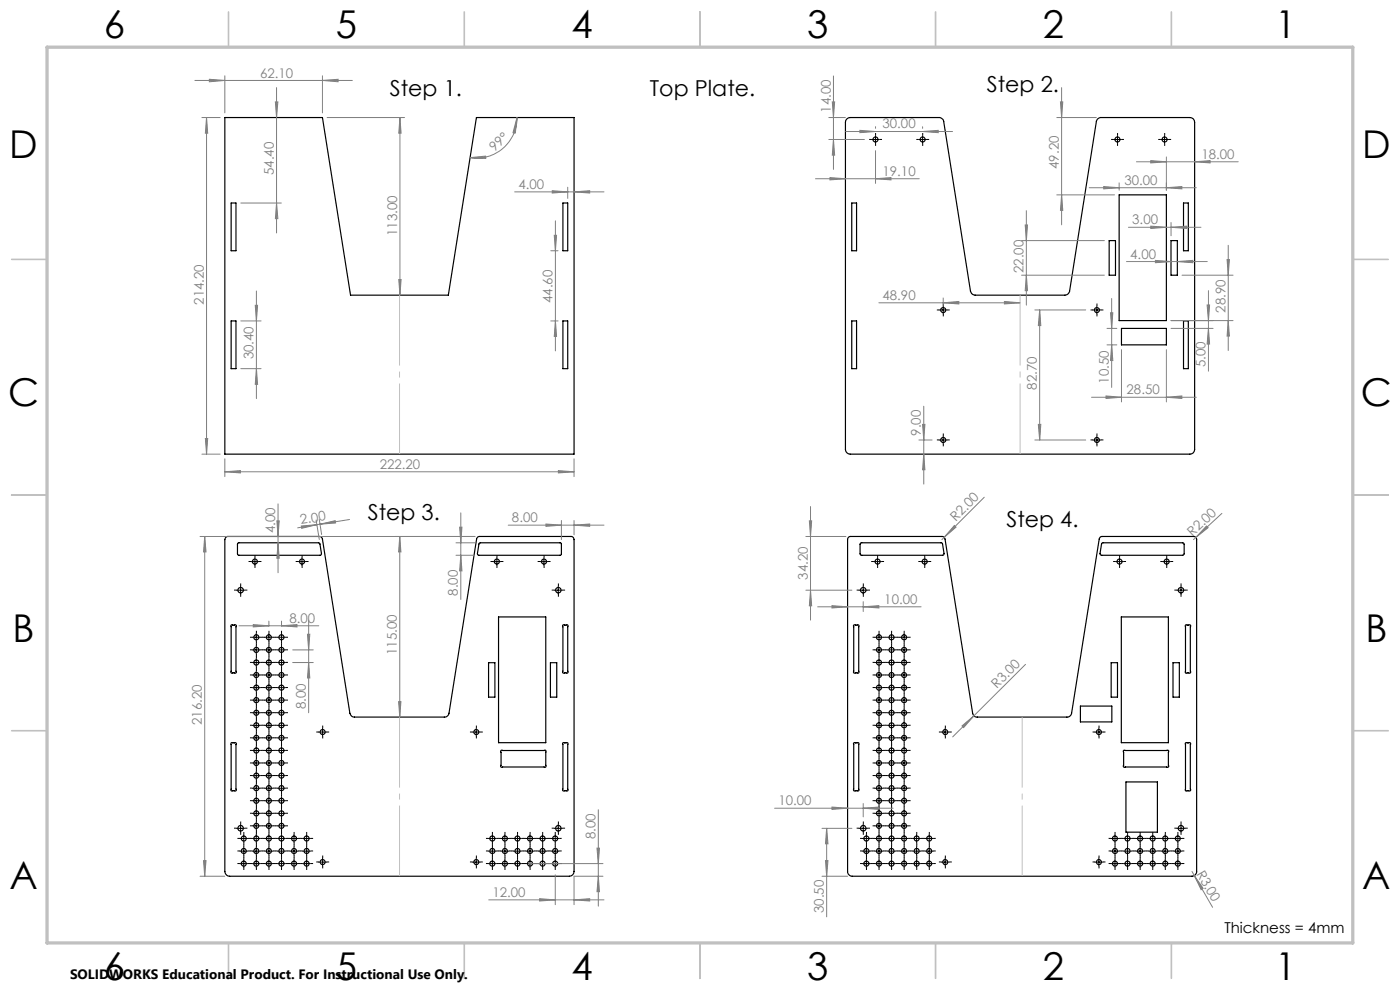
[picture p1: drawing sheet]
<svg xmlns="http://www.w3.org/2000/svg" width="297mm" height="210mm" viewBox="0 0 297 210" stroke-linecap="round" stroke-linejoin="round" font-family="sans-serif">
<g fill="none" stroke="#000" stroke-width=".25">
<path d="M47.7 24.9h20.7l6 37.7h20.7l6-37.7h20.7v71.4h-74.1zM179.7 25.2l.7-.3h18.8a1.05 1.05 0 0 1 1 .9l5.7 36a1.05 1.05 0 0 0 1 .8h19a1.05 1.05 0 0 0 1-.8l5.7-36a1.05 1.05 0 0 1 1-.9h18.8a.97 .97 0 0 1 1 1v69.4a.97 .97 0 0 1-1 1h-72a1.02 1.02 0 0 1-1-1v-69.4zM49 43.1h1.1v10.1h-1.1zM119.4 43.1h1v10.1h-1zM180.7 43.1h1v10.1h-1zM235.3 51h1.3v7.4h-1.3zM237.4 41.3h10v26.7h-10zM248.4 51h1.4v7.4h-1.4zM251.1 43.1h1v10.1h-1zM49 68.1h1.1v10.1h-1.1zM119.4 68.1h1v10.1h-1zM180.7 68.1h1v10.1h-1z"/>
<path d="M237.9 69.7h9.5v3.5h-9.5zM251.1 68.1h1v10.1h-1zM47.9 114l.4-.2h19.4a.66 .66 0 0 1 .7 .6l5.8 36.9a.97 .97 0 0 0 1 .8h19.1a.97 .97 0 0 0 .9-.8l5.9-36.9a.6 .6 0 0 1 .6-.6h19.4a.66 .66 0 0 1 .7 .7v70.3a1.02 1.02 0 0 1-1 1.1h-72.1a1.09 1.09 0 0 1-1-1.1v-70.3zM50.5 115.2l17.2-.1 .2 .2 .3 2.2-.3 .3h-17.3l-.2-.3zM101.7 115.2l17.2-.1 .2 .2v2.3l-.2 .2h-17.4l-.2-.4zM180 114l.3-.2h19.5a.61 .61 0 0 1 .7 .6l5.8 36.9a.91 .91 0 0 0 1 .8h19a.97 .97 0 0 0 1-.8l5.9-36.9a.6 .6 0 0 1 .6-.6h19.4a.61 .61 0 0 1 .7 .7v70.3a1.02 1.02 0 0 1-1 1.1h-72.1a1.02 1.02 0 0 1-1-1.1v-70.5zM182.6 115.2l17.1-.1 .3 .2 .3 2.2-.3 .3h-17.3l-.2-.3zM233.8 115.2l17.2-.1 .2 .4v2l-.2 .3h-17.4l-.2-.1v-.3zM49 132.6h.7a.25 .25 0 0 1 .4 0 .25 .25 0 0 1 0 .4v9.4a.25 .25 0 0 1 0 .3 .25 .25 0 0 1-.4 0h-.3a.25 .25 0 0 1-.4 0 .25 .25 0 0 1 0-.3zM105.8 130.9h10v26.6h-10zM119.3 132.7l.2-.2 .6 .1a.25 .25 0 0 1 .3 0 .25 .25 0 0 1 0 .4v9.4a.25 .25 0 0 1 0 .3 .25 .25 0 0 1-.3 0h-.3a.25 .25 0 0 1-.4 0 .25 .25 0 0 1 0-.3zM181.1 132.6h.7a.25 .25 0 0 1 .4 0 .25 .25 0 0 1 0 .4v9.4a.25 .25 0 0 1 0 .3 .25 .25 0 0 1-.4 0h-.3a.25 .25 0 0 1-.4 0 .25 .25 0 0 1 0-.3z"/>
<path d="M237.9 130.9h10v26.6h-10zM251.6 132.5l.6 .1a.25 .25 0 0 1 .3 0 .25 .25 0 0 1 0 .4v9.4a.25 .25 0 0 1 0 .3 .25 .25 0 0 1-.3 0h-.4a.25 .25 0 0 1-.3 0 .25 .25 0 0 1 0-.3l-.1-9.6zM49 157.6h.7a.25 .25 0 0 1 .4 0 .25 .25 0 0 1 0 .3v9.5a.25 .25 0 0 1 0 .3 .25 .25 0 0 1-.4 0h-.3a.25 .25 0 0 1-.4 0 .25 .25 0 0 1 0-.3zM103.6 140.6h1.4v7.3h-1.4zM106.2 159.3l.2-.2 9 .1a.25 .25 0 0 1 .4 0 .25 .25 0 0 1 0 .4v2.7a.25 .25 0 0 1 0 .4 .25 .25 0 0 1-.4 0h-8.8a.25 .25 0 0 1-.3 0 .25 .25 0 0 1 0-.4zM116.8 140.6h1.3v7.3h-1.3zM119.4 157.6h.7a.25 .25 0 0 1 .3 0 .25 .25 0 0 1 0 .3v9.5a.25 .25 0 0 1 0 .3 .25 .25 0 0 1-.3 0h-.3a.25 .25 0 0 1-.4 0 .25 .25 0 0 1 0-.3zM181.1 157.6h.7a.25 .25 0 0 1 .4 0 .25 .25 0 0 1 0 .3v9.5a.25 .25 0 0 1 0 .3 .25 .25 0 0 1-.4 0h-.3a.25 .25 0 0 1-.4 0 .25 .25 0 0 1 0-.3zM229.2 149.8h6.7v3.3h-6.7zM235.7 140.6h1.4v7.3h-1.4zM238.3 159.3l.1-.2 9.1 .1a.25 .25 0 0 1 .4 0 .25 .25 0 0 1 0 .4v2.7a.25 .25 0 0 1 0 .4 .25 .25 0 0 1-.4 0h-8.8a.25 .25 0 0 1-.3 0 .25 .25 0 0 1 0-.4zM248.8 140.6h1.4v7.3h-1.4z"/>
<path d="M251.5 157.6h.7a.25 .25 0 0 1 .3 0 .25 .25 0 0 1 0 .3v9.5a.25 .25 0 0 1 0 .3 .25 .25 0 0 1-.3 0h-.4a.25 .25 0 0 1-.3 0 .25 .25 0 0 1 0-.3zM238.9 165.9h6.6v10.6h-6.6z"/>
<circle cx="185.7" cy="29.6" r=".52"/>
<circle cx="195.7" cy="29.6" r=".54"/>
<circle cx="237.1" cy="29.6" r=".52"/>
<circle cx="247.1" cy="29.6" r=".54"/>
<circle cx="200.1" cy="65.8" r=".55"/>
<circle cx="232.7" cy="65.8" r=".55"/>
<circle cx="200.1" cy="93.3" r=".54"/>
<circle cx="232.7" cy="93.3" r=".54"/>
<circle cx="54.1" cy="119.1" r=".52"/>
<circle cx="64.1" cy="119.1" r=".54"/>
<circle cx="105.4" cy="119.1" r=".54"/>
<circle cx="115.4" cy="119.1" r=".54"/>
<circle cx="186.2" cy="119.1" r=".54"/>
<circle cx="196.2" cy="119.1" r=".54"/>
<circle cx="237.5" cy="119.1" r=".54"/>
<circle cx="247.5" cy="119.1" r=".52"/>
<circle cx="51.1" cy="125.2" r=".59"/>
<circle cx="54.4" cy="135.2" r=".55"/>
<circle cx="54.4" cy="137.9" r=".54"/>
<circle cx="57" cy="135.2" r=".54"/>
<circle cx="57" cy="137.9" r=".52"/>
<circle cx="59.7" cy="135.2" r=".55"/>
<circle cx="59.7" cy="137.9" r=".54"/>
<circle cx="118.4" cy="125.2" r=".59"/>
<circle cx="183.1" cy="125.2" r=".59"/>
<circle cx="186.5" cy="135.2" r=".54"/>
<circle cx="186.5" cy="137.9" r=".52"/>
<circle cx="189.1" cy="135.2" r=".55"/>
<circle cx="189.1" cy="137.9" r=".54"/>
<circle cx="191.8" cy="135.2" r=".54"/>
<circle cx="191.8" cy="137.9" r=".52"/>
<circle cx="250.5" cy="125.2" r=".6"/>
<circle cx="54.4" cy="153.9" r=".55"/>
<circle cx="54.4" cy="148.5" r=".55"/>
<circle cx="54.4" cy="145.9" r=".54"/>
<circle cx="54.4" cy="156.5" r=".54"/>
<circle cx="54.4" cy="140.5" r=".54"/>
<circle cx="54.4" cy="151.2" r=".54"/>
<circle cx="54.4" cy="143.2" r=".54"/>
<circle cx="54.4" cy="159.2" r=".54"/>
<circle cx="57" cy="153.8" r=".54"/>
<circle cx="57" cy="148.5" r=".54"/>
<circle cx="57" cy="145.9" r=".52"/>
<circle cx="57" cy="140.5" r=".52"/>
<circle cx="57" cy="159.2" r=".52"/>
<circle cx="57" cy="143.2" r=".52"/>
<circle cx="57" cy="156.5" r=".52"/>
<circle cx="57" cy="151.2" r=".52"/>
<circle cx="59.7" cy="153.9" r=".55"/>
<circle cx="59.7" cy="148.5" r=".55"/>
<circle cx="59.7" cy="145.9" r=".54"/>
<circle cx="59.7" cy="143.2" r=".54"/>
<circle cx="59.7" cy="156.5" r=".54"/>
<circle cx="59.7" cy="140.5" r=".54"/>
<circle cx="59.7" cy="151.2" r=".54"/>
<circle cx="59.7" cy="159.2" r=".54"/>
<circle cx="68.5" cy="155.3" r=".54"/>
<circle cx="101" cy="155.3" r=".54"/>
<circle cx="186.5" cy="153.8" r=".54"/>
<circle cx="186.5" cy="148.5" r=".54"/>
<circle cx="186.5" cy="145.9" r=".52"/>
<circle cx="186.5" cy="151.2" r=".52"/>
<circle cx="186.5" cy="143.2" r=".52"/>
<circle cx="186.5" cy="156.5" r=".52"/>
<circle cx="186.5" cy="140.5" r=".52"/>
<circle cx="186.5" cy="159.2" r=".52"/>
<circle cx="189.1" cy="153.9" r=".55"/>
<circle cx="189.1" cy="148.5" r=".55"/>
<circle cx="189.1" cy="145.9" r=".54"/>
<circle cx="189.1" cy="159.2" r=".54"/>
<circle cx="189.1" cy="151.2" r=".54"/>
<circle cx="189.1" cy="156.5" r=".54"/>
<circle cx="189.1" cy="143.2" r=".54"/>
<circle cx="189.1" cy="140.5" r=".54"/>
<circle cx="191.8" cy="148.5" r=".54"/>
<circle cx="191.8" cy="153.8" r=".54"/>
<circle cx="191.8" cy="145.9" r=".52"/>
<circle cx="191.8" cy="140.5" r=".52"/>
<circle cx="191.8" cy="143.2" r=".52"/>
<circle cx="191.8" cy="159.2" r=".52"/>
<circle cx="191.8" cy="151.2" r=".52"/>
<circle cx="191.8" cy="156.5" r=".52"/>
<circle cx="200.5" cy="155.3" r=".54"/>
<circle cx="233.1" cy="155.3" r=".54"/>
<circle cx="51.1" cy="175.7" r=".58"/>
<circle cx="51.7" cy="177.9" r=".52"/>
<circle cx="54.4" cy="167.2" r=".55"/>
<circle cx="54.4" cy="177.9" r=".54"/>
<circle cx="54.4" cy="164.5" r=".54"/>
<circle cx="54.4" cy="172.5" r=".54"/>
<circle cx="54.4" cy="169.9" r=".54"/>
<circle cx="54.4" cy="175.2" r=".54"/>
<circle cx="54.4" cy="161.9" r=".54"/>
<circle cx="57" cy="167.2" r=".54"/>
<circle cx="57" cy="177.9" r=".52"/>
<circle cx="57" cy="164.5" r=".52"/>
<circle cx="57" cy="172.5" r=".52"/>
<circle cx="57" cy="169.8" r=".52"/>
<circle cx="57" cy="175.2" r=".52"/>
<circle cx="57" cy="161.8" r=".53"/>
<circle cx="59.7" cy="167.2" r=".55"/>
<circle cx="59.7" cy="177.9" r=".54"/>
<circle cx="59.7" cy="172.5" r=".54"/>
<circle cx="59.7" cy="175.2" r=".54"/>
<circle cx="59.7" cy="169.9" r=".54"/>
<circle cx="59.7" cy="164.5" r=".54"/>
<circle cx="59.7" cy="161.9" r=".54"/>
<circle cx="62.4" cy="177.9" r=".54"/>
<circle cx="65" cy="177.9" r=".52"/>
<circle cx="104.4" cy="177.9" r=".54"/>
<circle cx="107.1" cy="177.9" r=".54"/>
<circle cx="109.8" cy="177.9" r=".52"/>
<circle cx="112.4" cy="177.9" r=".54"/>
<circle cx="115.1" cy="177.9" r=".52"/>
<circle cx="117.8" cy="177.9" r=".54"/>
<circle cx="118.4" cy="175.7" r=".58"/>
<circle cx="183.1" cy="175.7" r=".58"/>
<circle cx="183.8" cy="177.9" r=".54"/>
<circle cx="186.5" cy="167.2" r=".54"/>
<circle cx="186.5" cy="177.9" r=".52"/>
<circle cx="186.5" cy="172.5" r=".52"/>
<circle cx="186.5" cy="164.5" r=".52"/>
<circle cx="186.5" cy="175.2" r=".52"/>
<circle cx="186.5" cy="169.8" r=".52"/>
<circle cx="186.5" cy="161.8" r=".53"/>
<circle cx="189.1" cy="167.2" r=".55"/>
<circle cx="189.1" cy="177.9" r=".54"/>
<circle cx="189.1" cy="169.9" r=".54"/>
<circle cx="189.1" cy="164.5" r=".54"/>
<circle cx="189.1" cy="175.2" r=".54"/>
<circle cx="189.1" cy="172.5" r=".54"/>
<circle cx="189.1" cy="161.9" r=".54"/>
<circle cx="191.8" cy="167.2" r=".54"/>
<circle cx="191.8" cy="177.9" r=".52"/>
<circle cx="191.8" cy="175.2" r=".52"/>
<circle cx="191.8" cy="172.5" r=".52"/>
<circle cx="191.8" cy="164.5" r=".52"/>
<circle cx="191.8" cy="169.8" r=".52"/>
<circle cx="191.8" cy="161.8" r=".53"/>
<circle cx="194.5" cy="177.9" r=".54"/>
<circle cx="197.1" cy="177.9" r=".52"/>
<circle cx="236.5" cy="177.9" r=".52"/>
<circle cx="239.2" cy="177.9" r=".54"/>
<circle cx="241.9" cy="177.9" r=".54"/>
<circle cx="244.5" cy="177.9" r=".52"/>
<circle cx="247.2" cy="177.9" r=".54"/>
<circle cx="249.9" cy="177.9" r=".52"/>
<circle cx="250.5" cy="175.7" r=".59"/>
<circle cx="51.7" cy="180.5" r=".54"/>
<circle cx="51.7" cy="183.2" r=".52"/>
<circle cx="54.4" cy="180.5" r=".55"/>
<circle cx="54.4" cy="183.2" r=".54"/>
<circle cx="57" cy="180.5" r=".54"/>
<circle cx="57" cy="183.2" r=".52"/>
<circle cx="59.7" cy="180.5" r=".55"/>
<circle cx="59.7" cy="183.2" r=".54"/>
<circle cx="62.4" cy="180.5" r=".55"/>
<circle cx="62.4" cy="183.2" r=".54"/>
<circle cx="65" cy="180.5" r=".54"/>
<circle cx="65" cy="183.2" r=".52"/>
<circle cx="68.5" cy="182.9" r=".54"/>
<circle cx="101" cy="182.9" r=".54"/>
<circle cx="104.4" cy="180.5" r=".55"/>
<circle cx="104.4" cy="183.2" r=".54"/>
<circle cx="107.1" cy="180.5" r=".55"/>
<circle cx="107.1" cy="183.2" r=".54"/>
<circle cx="109.8" cy="180.5" r=".54"/>
<circle cx="109.8" cy="183.2" r=".52"/>
<circle cx="112.4" cy="180.5" r=".55"/>
<circle cx="112.4" cy="183.2" r=".54"/>
<circle cx="115.1" cy="180.5" r=".54"/>
<circle cx="115.1" cy="183.2" r=".52"/>
<circle cx="117.8" cy="180.5" r=".55"/>
<circle cx="117.8" cy="183.2" r=".54"/>
<circle cx="183.8" cy="180.5" r=".55"/>
<circle cx="183.8" cy="183.2" r=".54"/>
<circle cx="186.5" cy="180.5" r=".54"/>
<circle cx="186.5" cy="183.2" r=".52"/>
<circle cx="189.1" cy="180.5" r=".55"/>
<circle cx="189.1" cy="183.2" r=".54"/>
<circle cx="191.8" cy="180.5" r=".54"/>
<circle cx="191.8" cy="183.2" r=".52"/>
<circle cx="194.5" cy="180.5" r=".55"/>
<circle cx="194.5" cy="183.2" r=".54"/>
<circle cx="197.1" cy="180.5" r=".54"/>
<circle cx="197.1" cy="183.2" r=".52"/>
<circle cx="200.5" cy="182.9" r=".54"/>
<circle cx="233.1" cy="182.9" r=".54"/>
<circle cx="236.5" cy="180.5" r=".54"/>
<circle cx="236.5" cy="183.2" r=".52"/>
<circle cx="239.2" cy="180.5" r=".55"/>
<circle cx="239.2" cy="183.2" r=".54"/>
<circle cx="241.9" cy="180.5" r=".55"/>
<circle cx="241.9" cy="183.2" r=".54"/>
<circle cx="244.5" cy="180.5" r=".54"/>
<circle cx="244.5" cy="183.2" r=".52"/>
<circle cx="247.2" cy="180.5" r=".55"/>
<circle cx="247.2" cy="183.2" r=".54"/>
<circle cx="249.9" cy="180.5" r=".54"/>
<circle cx="249.9" cy="183.2" r=".52"/>
</g>
<g fill="none" stroke="#808080" stroke-width=".21">
<path d="M41.3 17.1h33.5M44.4 16.8l3.3 .3-3.3 .2zM47.7 16.1v7.8M58.7 18.6v30.8M68.4 17.1l3.3-.3v.5zM68.4 16.1v7.8M176.8 16.1v19.8M225.2 18.6v29.1M42.8 24.9h3.9M43.8 24.9l.3 3.3h-.5zM43.8 24.9v71.4M58.4 21.6h.5l-.2 3.3z"/>
<path d="M69.4 24.9h16.4M84.8 24.9l.3 3.3h-.5zM84.8 24.9v37.7M99.7 33.4l3.3-.3v.5zM109.7 24.9l-.4 3.3-.5-.1zM109.7 24.9a8.6 8.6 0 0 1-10 8.5M120.4 39.7v2.4M173 37.9h22M175.8 29.6h7.6M175.8 24.9h3.6M176.1 37.7l3.3 .2-3.3 .3zM176.6 21.6h.5l-.3 3.3z"/>
<path d="M176.8 29.6l.3 3.3h-.5zM179.4 27.9h22.7M182.4 27.6l3.3 .3-3.3 .2zM185.7 37.9l3.3-.2v.5zM185.7 26.9v.3M185.7 32v6.9M195.7 27.9l3.3-.3v.5zM195.7 26.9v.3M224.2 24.9h8.4M225 21.6h.5l-.3 3.3zM231.1 39.8h22.7M234.1 39.6l3.3 .2-3.3 .3z"/>
<path d="M237.4 38.8v1.5M241.1 34.3h21.6M244.1 34.1l3.3 .2-3.3 .3zM247.4 39.8l3.3-.2v.5zM247.4 33.3v7M253.4 34.3l3.3-.2v.5zM51.1 43.1h8.6M58.7 43.1l.2 3.3h-.5zM84.6 59.3h.5l-.3 3.3zM109.2 40.7h18.9M116.8 53.2h1.6M117.2 40.5l3.2 .2-3.2 .2z"/>
<path d="M117.6 49.9h.5l-.3 3.3zM117.8 46.8v27.6M121.8 40.7l3.3-.2v.4zM216.7 51h17.6M216.7 58.4h17.6M217.5 47.7h.5l-.3 3.3zM217.7 58.4l.3 3.3h-.5zM217.7 44.7v20M224.2 41.3h12.2M225.2 41.3l.3 3.3h-.5zM239 55.5h17.1M239.4 48.2h15.4"/>
<path d="M244.1 48l3.3 .2-3.3 .3zM245.1 55.2l3.3 .3-3.3 .2zM248.4 48.2l3.3-.2v.5zM248.4 47.2v2.8M249.8 55.5l3.2-.3v.5zM250.8 58.4h10.8M260.3 55.1h.5l-.2 3.3zM260.6 52v22.4M51.1 78.2h4.3M51.1 68.1h4.3M54.2 64.8h.4l-.2 3.3zM54.4 78.2l.2 3.3h-.4z"/>
<path d="M54.4 61.7v22.9M116.8 68.1h1.6M117.8 68.1l.3 3.3h-.5zM186.4 64.2h30M200.1 64.2l3.3-.2v.5zM200.1 63.2v1.6M213.1 64l3.3 .2-3.3 .3zM219.5 65.7h10.8M220.6 65.7l.2 3.4h-.5zM220.6 65.7v27.6M234.8 69.7h2.1M234.8 73.2h2.1"/>
<path d="M235.6 66.3h.5l-.3 3.4zM235.8 73.2l.3 3.3h-.5zM235.8 63.3v18.9M237.9 74.2v11.1M247.4 74.2v11.1M248.4 68h13.2M248.4 69.7h9M256.1 64.7h.5l-.2 3.3zM256.4 69.7l.2 3.3h-.5zM256.4 61.7v17M260.6 68l.2 3.3h-.5zM42.8 96.3h3.9"/>
<path d="M43.6 93h.5l-.3 3.3zM47.7 97.3v3.8M118.5 99.8l3.3 .3-3.3 .2zM121.8 97.3v3.8M194.9 93.3h2.8M195.7 90h.5l-.2 3.3zM196 96.3l.2 3.4h-.5zM196 86.2v16.5M219.5 93.3h10.8M220.3 90h.5l-.2 3.3zM231.6 84.3h22.2M234.6 84l3.3 .3-3.3 .2z"/>
<path d="M247.4 84.3l3.3-.3v.5zM42.4 113.8h58.4M43.4 113.8l.3 3.3h-.5zM43.4 113.8v72.1M47.7 100.1l3.3-.3v.5zM47.7 100.1h74.1M58.7 110.5h.5l-.2 3.3zM59 115.1l.2 3.3h-.5zM59 106.9v14.6M63.9 111.6l3.3-.3-3.2 .8zM67.1 110.3l.6 4.1M67.2 111.3l-4.1 .7"/>
<path d="M67.7 110.2l.5 3.2M67.9 111.2l3.2-.8 .1 .5zM74.2 110.2l-7 1.1M84.8 113.8l.3 3.3h-.5zM84.8 113.8v38.3M96.7 115.1h4.2M96.7 117.8h3.9M97.5 111.8h.5l-.2 3.3zM97.8 117.8l.2 3.3h-.5zM97.8 108.8v18.4M107.8 111.4h20.3M115.8 111.2l3.3 .2-3.3 .2z"/>
<path d="M119.1 110.4v4.1M121.8 111.4l3.3-.2v.4zM121.8 110.4v3M171 113.8h8.5M171.7 110.5h.5l-.3 3.3zM171.9 107.4v24.1M202.5 111.5l.3 .3-2.5 2.2zM208.8 105.5l-9 9M253.7 114l-.5 .5M255.9 111.6l.4 .3-2.6 2.1zM259.2 108.9l-5.5 5.1M50.7 132.7h16.9"/>
<path d="M53.7 132.5l3.3 .2-3.3 .3zM57 131.8v1M59.7 132.7l3.3-.2v.5zM59.7 131.8v1M62.1 137.9h4.4M65.2 134.5h.5l-.2 3.4zM65.5 131.5v19.7M171 125.2h9.7M171.9 125.2l.3 3.3h-.5zM173.5 128.7h21.9M176.5 128.5l3.3 .2-3.3 .3zM183.1 128.7l3.3-.2v.5z"/>
<path d="M183.1 127.6v2.1M62.1 140.5h4.4M65.5 140.5l.2 3.3h-.5zM84.6 148.8h.5l-.3 3.3zM204.1 154l2.5-2.2-2.2 2.5zM206.6 151.8l-4.5 4.5M217.6 140.9l-11 10.9M126.6 179.9h.6l-.3 3.3zM126.9 171.8v20.4M164.3 171.4h25.2M174.4 175.7h6.3M175.4 175.7l.2 3.3h-.5z"/>
<path d="M175.4 175.7v18.8M176.5 171.2l3.3 .2-3.3 .3zM183.1 171.4l3.3-.2v.5zM183.1 170.5v2.8M42.4 185.9h5.3M43.2 182.6h.5l-.3 3.3zM103.7 190.9h24.4M112.1 183.2h15.8M114.5 190.6l3.3 .3-3.3 .2zM117.8 185.6v6.3M121.8 190.9l3.3-.3v.5zM126.9 185.9l.3 3.3h-.6z"/>
<path d="M127.9 185.9h-6.1v6M174.4 185.9h5.4M175.1 182.6h.5l-.2 3.3zM252.9 184.8l.5 .9M253.4 185.7l1.8 2.7-.4 .3zM253.4 185.7l3.8 6.8"/>
</g>
<g fill="none" stroke="#000" stroke-width=".21" stroke-dasharray="15.2 1.3 1.3 1.3" stroke-linecap="butt">
<path d="M184.9 29.6h-.5M185.7 28.7v-.5M185.7 30.4v.5M186.6 29.6h.5M194.9 29.6h-.5M195.7 28.7v-.5M195.7 30.4v.5M196.6 29.6h.5M236.2 29.6h-.5M237.1 28.7v-.5M237.1 30.4v.5M237.9 29.6h.5"/>
<path d="M246.2 29.6h-.5M247.1 28.7v-.5M247.1 30.4v.5M247.9 29.6h.5M199.3 65.7h-.6M200.1 64.9v-.5M200.1 66.6v.5M200.9 65.7h.6M231.9 65.7h-.6M232.7 64.9v-.5M232.7 66.6v.5M233.5 65.7h.6"/>
<path d="M199.3 93.3h-.6M200.1 92.5v-.6M200.1 94.1v.6M200.9 93.3h.6M231.9 93.3h-.6M232.7 92.5v-.6M232.7 94.1v.6M233.5 93.3h.6M53.3 119.1h-.6M54.1 118.3v-.6M54.1 119.9v.6M54.9 119.1h.6"/>
<path d="M63.3 119.1h-.6M64.1 118.3v-.6M64.1 119.9v.6M64.9 119.1h.6M104.6 119.1h-.5M105.4 118.3v-.6M105.4 119.9v.6M106.3 119.1h.5M114.6 119.1h-.5M115.4 118.3v-.6M115.4 119.9v.6M116.3 119.1h.5"/>
<path d="M185.3 119.1h-.5M186.2 118.3v-.6M186.2 119.9v.6M187 119.1h.5M195.3 119.1h-.5M196.2 118.3v-.6M196.2 119.9v.6M197 119.1h.5M236.7 119.1h-.6M237.5 118.3v-.6M237.5 119.9v.6M238.3 119.1h.6"/>
<path d="M246.7 119.1h-.6M247.5 118.3v-.6M247.5 119.9v.6M248.3 119.1h.6M50.2 125.2h-.6M51.1 124.3v-.5M51.1 126v.6M51.9 125.2h.6M53.6 135.2h-.6M53.6 137.8h-.6M54.4 134.3v-.5M54.4 136v.5"/>
<path d="M54.4 139.7v-.6M54.4 137v-.5M54.4 138.7v.5M55.2 135.2h.6M55.2 137.8h.6M56.2 135.2h-.5M56.2 137.8h-.5M57.1 134.3v-.5M57.1 136v.5M57.1 137v-.5M57.1 138.7v.5M57.1 139.7v-.6"/>
<path d="M57.9 135.2h.5M57.9 137.8h.5M58.9 135.2h-.5M58.9 137.8h-.5M59.7 134.3v-.5M59.7 136v.5M59.7 137v-.5M59.7 138.7v.5M59.7 139.7v-.6M60.6 135.2h.5M60.6 137.8h.5M117.6 125.2h-.6"/>
<path d="M118.5 124.3v-.5M118.5 126v.6M119.3 125.2h.6M182.3 125.2h-.6M183.1 124.3v-.5M183.1 126v.6M184 125.2h.6M185.6 135.2h-.5M185.6 137.8h-.5M186.5 134.3v-.5M186.5 136v.5M186.5 139.7v-.6"/>
<path d="M186.5 137v-.5M186.5 138.7v.5M187.3 135.2h.5M187.3 137.8h.5M188.3 135.2h-.5M188.3 137.8h-.5M189.1 134.3v-.5M189.1 136v.5M189.1 137v-.5M189.1 138.7v.5M189.1 139.7v-.6M190 135.2h.5"/>
<path d="M190 137.8h.5M191 135.2h-.6M191 137.8h-.6M191.8 134.3v-.5M191.8 136v.5M191.8 137v-.5M191.8 138.7v.5M191.8 139.7v-.6M192.6 135.2h.6M192.6 137.8h.6M249.7 125.2h-.6M250.5 124.3v-.5"/>
<path d="M250.5 126v.6M251.4 125.2h.6M53.6 151.2h-.6M53.6 148.5h-.6M53.6 156.5h-.6M53.6 153.8h-.6M53.6 140.5h-.6M53.6 145.8h-.6M53.6 143.2h-.6M53.6 159.2h-.6M54.4 150.3v-.5M54.4 152v.5"/>
<path d="M54.4 147.7v-.6M54.4 149.3v.6M54.4 155.7v-.6M54.4 157.3v.6M54.4 153v-.5M54.4 154.7v.5M54.4 141.3v.6M54.4 145v-.5M54.4 146.7v.5M54.4 142.3v-.5M54.4 144v.5M54.4 158.3v-.5"/>
<path d="M55.2 151.2h.6M55.2 148.5h.6M55.2 156.5h.6M55.2 153.8h.6M55.2 140.5h.6M55.2 145.8h.6M55.2 143.2h.6M55.2 159.2h.6M56.2 151.2h-.5M56.2 159.2h-.5M56.2 153.8h-.5M56.2 156.5h-.5"/>
<path d="M56.2 145.8h-.5M56.2 148.5h-.5M56.2 140.5h-.5M56.2 143.2h-.5M57.1 150.3v-.5M57.1 152v.5M57.1 158.3v-.5M57.1 153v-.5M57.1 154.7v.5M57.1 155.7v-.6M57.1 157.3v.6M57.1 145v-.5"/>
<path d="M57.1 146.7v.5M57.1 147.7v-.6M57.1 149.3v.6M57.1 141.3v.6M57.1 142.3v-.5M57.1 144v.5M57.9 151.2h.5M57.9 159.2h.5M57.9 153.8h.5M57.9 156.5h.5M57.9 145.8h.5M57.9 148.5h.5"/>
<path d="M57.9 140.5h.5M57.9 143.2h.5M58.9 156.5h-.5M58.9 159.2h-.5M58.9 153.8h-.5M58.9 151.2h-.5M58.9 145.8h-.5M58.9 148.5h-.5M58.9 140.5h-.5M58.9 143.2h-.5M59.7 155.7v-.6M59.7 157.3v.6"/>
<path d="M59.7 158.3v-.5M59.7 153v-.5M59.7 154.7v.5M59.7 150.3v-.5M59.7 152v.5M59.7 145v-.5M59.7 146.7v.5M59.7 147.7v-.6M59.7 149.3v.6M59.7 141.3v.6M59.7 142.3v-.5M59.7 144v.5"/>
<path d="M60.6 156.5h.5M60.6 159.2h.5M60.6 153.8h.5M60.6 151.2h.5M60.6 145.8h.5M60.6 148.5h.5M60.6 140.5h.5M60.6 143.2h.5M67.6 155.3h-.5M68.5 154.4v-.5M68.5 156.1v.5M69.3 155.3h.5"/>
<path d="M100.2 155.3h-.5M101.1 154.4v-.5M101.1 156.1v.5M101.9 155.3h.5M185.6 151.2h-.5M185.6 148.5h-.5M185.6 156.5h-.5M185.6 153.8h-.5M185.6 140.5h-.5M185.6 145.8h-.5M185.6 143.2h-.5M185.6 159.2h-.5"/>
<path d="M186.5 150.3v-.5M186.5 152v.5M186.5 147.7v-.6M186.5 149.3v.6M186.5 155.7v-.6M186.5 157.3v.6M186.5 153v-.5M186.5 154.7v.5M186.5 141.3v.6M186.5 145v-.5M186.5 146.7v.5M186.5 142.3v-.5"/>
<path d="M186.5 144v.5M186.5 158.3v-.5M187.3 151.2h.5M187.3 148.5h.5M187.3 156.5h.5M187.3 153.8h.5M187.3 140.5h.5M187.3 145.8h.5M187.3 143.2h.5M187.3 159.2h.5M188.3 151.2h-.5M188.3 159.2h-.5"/>
<path d="M188.3 153.8h-.5M188.3 156.5h-.5M188.3 145.8h-.5M188.3 148.5h-.5M188.3 140.5h-.5M188.3 143.2h-.5M189.1 150.3v-.5M189.1 152v.5M189.1 158.3v-.5M189.1 153v-.5M189.1 154.7v.5M189.1 155.7v-.6"/>
<path d="M189.1 157.3v.6M189.1 145v-.5M189.1 146.7v.5M189.1 147.7v-.6M189.1 149.3v.6M189.1 141.3v.6M189.1 142.3v-.5M189.1 144v.5M190 151.2h.5M190 159.2h.5M190 153.8h.5M190 156.5h.5"/>
<path d="M190 145.8h.5M190 148.5h.5M190 140.5h.5M190 143.2h.5M191 156.5h-.6M191 159.2h-.6M191 153.8h-.6M191 151.2h-.6M191 145.8h-.6M191 148.5h-.6M191 140.5h-.6M191 143.2h-.6"/>
<path d="M191.8 155.7v-.6M191.8 157.3v.6M191.8 158.3v-.5M191.8 153v-.5M191.8 154.7v.5M191.8 150.3v-.5M191.8 152v.5M191.8 145v-.5M191.8 146.7v.5M191.8 147.7v-.6M191.8 149.3v.6M191.8 141.3v.6"/>
<path d="M191.8 142.3v-.5M191.8 144v.5M192.6 156.5h.6M192.6 159.2h.6M192.6 153.8h.6M192.6 151.2h.6M192.6 145.8h.6M192.6 148.5h.6M192.6 140.5h.6M192.6 143.2h.6M199.7 155.3h-.5M200.5 154.4v-.5"/>
<path d="M200.5 156.1v.5M201.4 155.3h.5M232.3 155.3h-.5M233.1 154.4v-.5M233.1 156.1v.5M234 155.3h.5M50.2 175.7h-.6M50.9 177.8h-.5M51.1 174.8v-.5M51.1 176.5v.6M51.7 179.7v-.6M51.7 177v-.5"/>
<path d="M51.7 178.7v.5M51.9 175.7h.6M52.6 177.8h.5M53.6 167.2h-.6M53.6 172.5h-.6M53.6 169.8h-.6M53.6 175.2h-.6M53.6 177.8h-.6M53.6 161.8h-.6M53.6 164.5h-.6M54.4 179.7v-.6M54.4 166.3v-.5"/>
<path d="M54.4 168v.5M54.4 171.7v-.6M54.4 173.3v.6M54.4 169v-.5M54.4 170.7v.5M54.4 174.3v-.5M54.4 176v.5M54.4 177v-.5M54.4 178.7v.5M54.4 160v.5M54.4 161v-.5M54.4 162.7v.5"/>
<path d="M54.4 163.7v-.6M54.4 165.3v.6M55.2 167.2h.6M55.2 172.5h.6M55.2 169.8h.6M55.2 175.2h.6M55.2 177.8h.6M55.2 161.8h.6M55.2 164.5h.6M56.2 175.2h-.5M56.2 169.8h-.5M56.2 172.5h-.5"/>
<path d="M56.2 177.8h-.5M56.2 167.2h-.5M56.2 161.8h-.5M56.2 164.5h-.5M57.1 174.3v-.5M57.1 176v.5M57.1 169v-.5M57.1 170.7v.5M57.1 171.7v-.6M57.1 173.3v.6M57.1 177v-.5M57.1 178.7v.5"/>
<path d="M57.1 166.3v-.5M57.1 168v.5M57.1 160v.5M57.1 161v-.5M57.1 162.7v.5M57.1 179.7v-.6M57.1 163.7v-.6M57.1 165.3v.6M57.9 175.2h.5M57.9 169.8h.5M57.9 172.5h.5M57.9 177.8h.5"/>
<path d="M57.9 167.2h.5M57.9 161.8h.5M57.9 164.5h.5M58.9 175.2h-.5M58.9 169.8h-.5M58.9 172.5h-.5M58.9 177.8h-.5M58.9 167.2h-.5M58.9 161.8h-.5M58.9 164.5h-.5M59.7 179.7v-.6M59.7 174.3v-.5"/>
<path d="M59.7 176v.5M59.7 160v.5M59.7 169v-.5M59.7 170.7v.5M59.7 171.7v-.6M59.7 173.3v.6M59.7 177v-.5M59.7 178.7v.5M59.7 166.3v-.5M59.7 168v.5M59.7 161v-.5M59.7 162.7v.5"/>
<path d="M59.7 163.7v-.6M59.7 165.3v.6M60.6 175.2h.5M60.6 169.8h.5M60.6 172.5h.5M60.6 177.8h.5M60.6 167.2h.5M60.6 161.8h.5M60.6 164.5h.5M61.6 177.8h-.6M62.4 177v-.5M62.4 178.7v.5"/>
<path d="M62.4 179.7v-.6M63.2 177.8h.6M64.2 177.8h-.5M65.1 177v-.5M65.1 178.7v.5M65.1 179.7v-.6M65.9 177.8h.5M103.6 177.8h-.5M104.5 177v-.5M104.5 178.7v.5M104.5 179.7v-.6M105.3 177.8h.5"/>
<path d="M106.3 177.8h-.5M107.1 179.7v-.6M107.1 177v-.5M107.1 178.7v.5M108 177.8h.5M109 177.8h-.6M109.8 179.7v-.6M109.8 177v-.5M109.8 178.7v.5M110.6 177.8h.6M111.6 177.8h-.5M112.5 179.7v-.6"/>
<path d="M112.5 177v-.5M112.5 178.7v.5M113.3 177.8h.5M114.3 177.8h-.5M115.1 179.7v-.6M115.1 177v-.5M115.1 178.7v.5M116 177.8h.5M117 177.8h-.6M117.6 175.7h-.6M117.8 177v-.5M117.8 178.7v.5"/>
<path d="M117.8 179.7v-.6M118.5 174.8v-.5M118.5 176.5v.6M118.6 177.8h.6M119.3 175.7h.6M182.3 175.7h-.6M183 177.8h-.6M183.1 174.8v-.5M183.1 176.5v.6M183.8 179.7v-.6M183.8 177v-.5M183.8 178.7v.5"/>
<path d="M184 175.7h.6M184.6 177.8h.6M185.6 167.2h-.5M185.6 172.5h-.5M185.6 169.8h-.5M185.6 175.2h-.5M185.6 177.8h-.5M185.6 161.8h-.5M185.6 164.5h-.5M186.5 179.7v-.6M186.5 166.3v-.5M186.5 168v.5"/>
<path d="M186.5 171.7v-.6M186.5 173.3v.6M186.5 169v-.5M186.5 170.7v.5M186.5 174.3v-.5M186.5 176v.5M186.5 177v-.5M186.5 178.7v.5M186.5 160v.5M186.5 161v-.5M186.5 162.7v.5M186.5 163.7v-.6"/>
<path d="M186.5 165.3v.6M187.3 167.2h.5M187.3 172.5h.5M187.3 169.8h.5M187.3 175.2h.5M187.3 177.8h.5M187.3 161.8h.5M187.3 164.5h.5M188.3 175.2h-.5M188.3 169.8h-.5M188.3 172.5h-.5M188.3 177.8h-.5"/>
<path d="M188.3 167.2h-.5M188.3 161.8h-.5M188.3 164.5h-.5M189.1 174.3v-.5M189.1 176v.5M189.1 169v-.5M189.1 170.7v.5M189.1 171.7v-.6M189.1 173.3v.6M189.1 177v-.5M189.1 178.7v.5M189.1 166.3v-.5"/>
<path d="M189.1 168v.5M189.1 160v.5M189.1 161v-.5M189.1 162.7v.5M189.1 179.7v-.6M189.1 163.7v-.6M189.1 165.3v.6M190 175.2h.5M190 169.8h.5M190 172.5h.5M190 177.8h.5M190 167.2h.5"/>
<path d="M190 161.8h.5M190 164.5h.5M191 175.2h-.6M191 169.8h-.6M191 172.5h-.6M191 177.8h-.6M191 167.2h-.6M191 161.8h-.6M191 164.5h-.6M191.8 179.7v-.6M191.8 174.3v-.5M191.8 176v.5"/>
<path d="M191.8 160v.5M191.8 169v-.5M191.8 170.7v.5M191.8 171.7v-.6M191.8 173.3v.6M191.8 177v-.5M191.8 178.7v.5M191.8 166.3v-.5M191.8 168v.5M191.8 161v-.5M191.8 162.7v.5M191.8 163.7v-.6"/>
<path d="M191.8 165.3v.6M192.6 175.2h.6M192.6 169.8h.6M192.6 172.5h.6M192.6 177.8h.6M192.6 167.2h.6M192.6 161.8h.6M192.6 164.5h.6M193.6 177.8h-.5M194.5 177v-.5M194.5 178.7v.5M194.5 179.7v-.6"/>
<path d="M195.3 177.8h.5M196.3 177.8h-.5M197.1 177v-.5M197.1 178.7v.5M197.1 179.7v-.6M198 177.8h.5M235.7 177.8h-.5M236.5 177v-.5M236.5 178.7v.5M236.5 179.7v-.6M237.4 177.8h.5M238.4 177.8h-.6"/>
<path d="M239.2 179.7v-.6M239.2 177v-.5M239.2 178.7v.5M240 177.8h.6M241 177.8h-.5M241.9 179.7v-.6M241.9 177v-.5M241.9 178.7v.5M242.7 177.8h.5M243.7 177.8h-.5M244.5 179.7v-.6M244.5 177v-.5"/>
<path d="M244.5 178.7v.5M245.4 177.8h.5M246.4 177.8h-.6M247.2 179.7v-.6M247.2 177v-.5M247.2 178.7v.5M248 177.8h.6M249 177.8h-.5M249.7 175.7h-.6M249.9 177v-.5M249.9 178.7v.5M249.9 179.7v-.6"/>
<path d="M250.5 174.8v-.5M250.5 176.5v.6M250.7 177.8h.5M251.4 175.7h.6M50.9 180.5h-.5M50.9 183.2h-.5M51.7 181.3v.6M51.7 182.3v-.5M51.7 184v.5M52.6 180.5h.5M52.6 183.2h.5M53.6 180.5h-.6"/>
<path d="M53.6 183.2h-.6M54.4 181.3v.6M54.4 182.3v-.5M54.4 184v.5M55.2 180.5h.6M55.2 183.2h.6M56.2 183.2h-.5M56.2 180.5h-.5M57.1 182.3v-.5M57.1 184v.5M57.1 181.3v.6M57.9 183.2h.5"/>
<path d="M57.9 180.5h.5M58.9 180.5h-.5M58.9 183.2h-.5M59.7 181.3v.6M59.7 182.3v-.5M59.7 184v.5M60.6 180.5h.5M60.6 183.2h.5M61.6 180.5h-.6M61.6 183.2h-.6M62.4 181.3v.6M62.4 182.3v-.5"/>
<path d="M62.4 184v.5M63.2 180.5h.6M63.2 183.2h.6M64.2 180.5h-.5M64.2 183.2h-.5M65.1 181.3v.6M65.1 182.3v-.5M65.1 184v.5M65.9 180.5h.5M65.9 183.2h.5M67.6 182.8h-.5M68.5 182v-.5"/>
<path d="M68.5 183.7v.5M69.3 182.8h.5M100.2 182.8h-.5M101.1 182v-.5M101.1 183.7v.5M101.9 182.8h.5M103.6 183.2h-.5M103.6 180.5h-.5M104.5 182.3v-.5M104.5 184v.5M104.5 181.3v.6M105.3 183.2h.5"/>
<path d="M105.3 180.5h.5M106.3 180.5h-.5M106.3 183.2h-.5M107.1 181.3v.6M107.1 182.3v-.5M107.1 184v.5M108 180.5h.5M108 183.2h.5M109 180.5h-.6M109 183.2h-.6M109.8 181.3v.6M109.8 182.3v-.5"/>
<path d="M109.8 184v.5M110.6 180.5h.6M110.6 183.2h.6M111.6 183.2h-.5M111.6 180.5h-.5M112.5 182.3v-.5M112.5 184v.5M112.5 181.3v.6M113.3 183.2h.5M113.3 180.5h.5M114.3 180.5h-.5M114.3 183.2h-.5"/>
<path d="M115.1 181.3v.6M115.1 182.3v-.5M115.1 184v.5M116 180.5h.5M116 183.2h.5M117 183.2h-.6M117 180.5h-.6M117.8 182.3v-.5M117.8 184v.5M117.8 181.3v.6M118.6 183.2h.6M118.6 180.5h.6"/>
<path d="M183 180.5h-.6M183 183.2h-.6M183.8 181.3v.6M183.8 182.3v-.5M183.8 184v.5M184.6 180.5h.6M184.6 183.2h.6M185.6 180.5h-.5M185.6 183.2h-.5M186.5 181.3v.6M186.5 182.3v-.5M186.5 184v.5"/>
<path d="M187.3 180.5h.5M187.3 183.2h.5M188.3 183.2h-.5M188.3 180.5h-.5M189.1 182.3v-.5M189.1 184v.5M189.1 181.3v.6M190 183.2h.5M190 180.5h.5M191 180.5h-.6M191 183.2h-.6M191.8 181.3v.6"/>
<path d="M191.8 182.3v-.5M191.8 184v.5M192.6 180.5h.6M192.6 183.2h.6M193.6 180.5h-.5M193.6 183.2h-.5M194.5 181.3v.6M194.5 182.3v-.5M194.5 184v.5M195.3 180.5h.5M195.3 183.2h.5M196.3 180.5h-.5"/>
<path d="M196.3 183.2h-.5M197.1 181.3v.6M197.1 182.3v-.5M197.1 184v.5M198 180.5h.5M198 183.2h.5M199.7 182.8h-.5M200.5 182v-.5M200.5 183.7v.5M201.4 182.8h.5M232.3 182.8h-.5M233.1 182v-.5"/>
<path d="M233.1 183.7v.5M234 182.8h.5M235.7 183.2h-.5M235.7 180.5h-.5M236.5 182.3v-.5M236.5 184v.5M236.5 181.3v.6M237.4 183.2h.5M237.4 180.5h.5M238.4 180.5h-.6M238.4 183.2h-.6M239.2 181.3v.6"/>
<path d="M239.2 182.3v-.5M239.2 184v.5M240 180.5h.6M240 183.2h.6M241 180.5h-.5M241 183.2h-.5M241.9 181.3v.6M241.9 182.3v-.5M241.9 184v.5M242.7 180.5h.5M242.7 183.2h.5M243.7 183.2h-.5"/>
<path d="M243.7 180.5h-.5M244.5 182.3v-.5M244.5 184v.5M244.5 181.3v.6M245.4 183.2h.5M245.4 180.5h.5M246.4 180.5h-.6M246.4 183.2h-.6M247.2 181.3v.6M247.2 182.3v-.5M247.2 184v.5M248 180.5h.6"/>
<path d="M248 183.2h.6M249 183.2h-.5M249 180.5h-.5M249.9 182.3v-.5M249.9 184v.5M249.9 181.3v.6M250.7 183.2h.5M250.7 180.5h.5"/>
</g>
<path d="M84.8 96.3v-33.7M216.4 96.3v-33.7M84.8 185.8v-33.7M216.8 185.8v-33.7" fill="none" stroke="#c0c0c0" stroke-width=".21" stroke-dasharray="15.2 1.3 1.3 1.3" stroke-dashoffset=".3" stroke-linecap="butt"/>
<g fill="none" stroke="#000" stroke-width=".21">
<path d="M184.9 29.6h1.6M185.7 28.8v1.6M194.9 29.6h1.7M195.7 28.8v1.6M236.2 29.6h1.7M237.1 28.8v1.6M246.2 29.6h1.7M247.1 28.8v1.6M199.2 65.7h1.7M200.1 64.9v1.7M231.8 65.7h1.7M232.7 64.9v1.7"/>
<path d="M199.2 93.3h1.7M200.1 92.5v1.7M231.8 93.3h1.7M232.7 92.5v1.7M53.2 119.1h1.7M54.1 118.3v1.7M63.3 119.1h1.6M64.1 118.3v1.7M104.6 119.1h1.7M105.4 118.3v1.7M114.6 119.1h1.6M115.4 118.3v1.7"/>
<path d="M185.3 119.1h1.7M186.2 118.3v1.7M195.3 119.1h1.7M196.2 118.3v1.7M236.7 119.1h1.6M237.5 118.3v1.7M246.7 119.1h1.6M247.5 118.3v1.7M50.2 125.2h1.7M51 124.3v1.7M53.6 135.2h1.6M53.6 137.9h1.6"/>
<path d="M54.4 134.4v1.6M54.4 137v1.7M54.4 139.7v1.6M56.2 135.2h1.7M56.2 137.9h1.7M57 134.4v1.6M57 137v1.7M57 139.7v1.6M58.9 135.2h1.6M58.9 137.9h1.6M59.7 134.4v1.6M59.7 137v1.7"/>
<path d="M59.7 139.7v1.6M117.6 125.2h1.7M118.4 124.3v1.7M182.3 125.2h1.7M183.1 124.3v1.7M185.6 135.2h1.7M185.6 137.9h1.7M186.5 134.4v1.6M186.5 137v1.7M186.5 139.7v1.6M188.3 135.2h1.7M188.3 137.9h1.7"/>
<path d="M189.1 134.4v1.6M189.1 137v1.7M189.1 139.7v1.6M191 135.2h1.6M191 137.9h1.6M191.8 134.4v1.6M191.8 137v1.7M191.8 139.7v1.6M249.7 125.2h1.7M250.5 124.3v1.7M53.6 156.5h1.6M53.6 159.2h1.6"/>
<path d="M53.6 153.9h1.6M53.6 151.2h1.6M53.6 148.5h1.6M53.6 140.5h1.6M53.6 145.9h1.6M53.6 143.2h1.6M54.4 142.4v1.6M54.4 145v1.7M54.4 147.7v1.7M54.4 150.3v1.7M54.4 153v1.7M54.4 155.7v1.7"/>
<path d="M54.4 158.4v1.6M56.2 156.5h1.7M56.2 159.2h1.7M56.2 153.9h1.7M56.2 151.2h1.7M56.2 148.5h1.7M56.2 140.5h1.7M56.2 145.9h1.7M56.2 143.2h1.7M57 142.4v1.6M57 145v1.7M57 147.7v1.7"/>
<path d="M57 150.3v1.7M57 153v1.7M57 155.7v1.7M57 158.4v1.6M58.9 156.5h1.6M58.9 159.2h1.6M58.9 153.9h1.6M58.9 151.2h1.6M58.9 148.5h1.6M58.9 140.5h1.6M58.9 145.9h1.6M58.9 143.2h1.6"/>
<path d="M59.7 142.4v1.6M59.7 145v1.7M59.7 147.7v1.7M59.7 150.3v1.7M59.7 153v1.7M59.7 155.7v1.7M59.7 158.4v1.6M67.6 155.3h1.7M68.4 154.5v1.6M100.2 155.3h1.7M101 154.5v1.6M185.6 156.5h1.7"/>
<path d="M185.6 159.2h1.7M185.6 153.9h1.7M185.6 151.2h1.7M185.6 148.5h1.7M185.6 140.5h1.7M185.6 145.9h1.7M185.6 143.2h1.7M186.5 142.4v1.6M186.5 145v1.7M186.5 147.7v1.7M186.5 150.3v1.7M186.5 153v1.7"/>
<path d="M186.5 155.7v1.7M186.5 158.4v1.6M188.3 156.5h1.7M188.3 159.2h1.7M188.3 153.9h1.7M188.3 151.2h1.7M188.3 148.5h1.7M188.3 140.5h1.7M188.3 145.9h1.7M188.3 143.2h1.7M189.1 142.4v1.6M189.1 145v1.7"/>
<path d="M189.1 147.7v1.7M189.1 150.3v1.7M189.1 153v1.7M189.1 155.7v1.7M189.1 158.4v1.6M191 156.5h1.6M191 159.2h1.6M191 153.9h1.6M191 151.2h1.6M191 148.5h1.6M191 140.5h1.6M191 145.9h1.6"/>
<path d="M191 143.2h1.6M191.8 142.4v1.6M191.8 145v1.7M191.8 147.7v1.7M191.8 150.3v1.7M191.8 153v1.7M191.8 155.7v1.7M191.8 158.4v1.6M199.7 155.3h1.7M200.5 154.5v1.6M232.3 155.3h1.7M233.1 154.5v1.6"/>
<path d="M50.2 175.7h1.7M50.9 177.9h1.6M51 174.9v1.6M51.7 177v1.7M51.7 179.7v1.7M53.6 175.2h1.6M53.6 167.2h1.6M53.6 177.9h1.6M53.6 172.5h1.6M53.6 169.9h1.6M53.6 161.8h1.6M53.6 164.5h1.6"/>
<path d="M54.4 161v1.7M54.4 163.7v1.7M54.4 166.4v1.6M54.4 169v1.7M54.4 171.7v1.6M54.4 174.4v1.6M54.4 177v1.7M54.4 179.7v1.7M56.2 175.2h1.7M56.2 167.2h1.7M56.2 177.9h1.7M56.2 172.5h1.7"/>
<path d="M56.2 169.9h1.7M56.2 161.8h1.7M56.2 164.5h1.7M57 161v1.7M57 163.7v1.7M57 166.4v1.6M57 169v1.7M57 171.7v1.6M57 174.4v1.6M57 177v1.7M57 179.7v1.7M58.9 175.2h1.6"/>
<path d="M58.9 167.2h1.6M58.9 177.9h1.6M58.9 172.5h1.6M58.9 169.9h1.6M58.9 161.8h1.6M58.9 164.5h1.6M59.7 161v1.7M59.7 163.7v1.7M59.7 166.4v1.6M59.7 169v1.7M59.7 171.7v1.6M59.7 174.4v1.6"/>
<path d="M59.7 177v1.7M59.7 179.7v1.7M61.6 177.9h1.6M62.4 177v1.7M62.4 179.7v1.7M64.2 177.9h1.7M65.1 177v1.7M65.1 179.7v1.7M103.6 177.9h1.7M104.5 177v1.7M104.5 179.7v1.7M106.3 177.9h1.6"/>
<path d="M107.1 177v1.7M107.1 179.7v1.7M108.9 177.9h1.7M109.8 177v1.7M109.8 179.7v1.7M111.6 177.9h1.7M112.4 177v1.7M112.4 179.7v1.7M114.3 177.9h1.7M115.1 177v1.7M115.1 179.7v1.7M116.9 177.9h1.7"/>
<path d="M117.6 175.7h1.7M117.8 177v1.7M117.8 179.7v1.7M118.4 174.9v1.6M182.3 175.7h1.7M183 177.9h1.6M183.1 174.9v1.6M183.8 177v1.7M183.8 179.7v1.7M185.6 175.2h1.7M185.6 167.2h1.7M185.6 177.9h1.7"/>
<path d="M185.6 172.5h1.7M185.6 169.9h1.7M185.6 161.8h1.7M185.6 164.5h1.7M186.5 161v1.7M186.5 163.7v1.7M186.5 166.4v1.6M186.5 169v1.7M186.5 171.7v1.6M186.5 174.4v1.6M186.5 177v1.7M186.5 179.7v1.7"/>
<path d="M188.3 175.2h1.7M188.3 167.2h1.7M188.3 177.9h1.7M188.3 172.5h1.7M188.3 169.9h1.7M188.3 161.8h1.7M188.3 164.5h1.7M189.1 161v1.7M189.1 163.7v1.7M189.1 166.4v1.6M189.1 169v1.7M189.1 171.7v1.6"/>
<path d="M189.1 174.4v1.6M189.1 177v1.7M189.1 179.7v1.7M191 175.2h1.6M191 167.2h1.6M191 177.9h1.6M191 172.5h1.6M191 169.9h1.6M191 161.8h1.6M191 164.5h1.6M191.8 161v1.7M191.8 163.7v1.7"/>
<path d="M191.8 166.4v1.6M191.8 169v1.7M191.8 171.7v1.6M191.8 174.4v1.6M191.8 177v1.7M191.8 179.7v1.7M193.6 177.9h1.7M194.5 177v1.7M194.5 179.7v1.7M196.3 177.9h1.7M197.1 177v1.7M197.1 179.7v1.7"/>
<path d="M235.7 177.9h1.6M236.5 177v1.7M236.5 179.7v1.7M238.4 177.9h1.6M239.2 177v1.7M239.2 179.7v1.7M241 177.9h1.7M241.9 177v1.7M241.9 179.7v1.7M243.7 177.9h1.7M244.5 177v1.7M244.5 179.7v1.7"/>
<path d="M246.4 177.9h1.6M247.2 177v1.7M247.2 179.7v1.7M249 177.9h1.7M249.7 175.7h1.7M249.9 177v1.7M249.9 179.7v1.7M250.5 174.9v1.6M50.9 183.2h1.6M50.9 180.5h1.6M51.7 182.3v1.7M53.6 183.2h1.6"/>
<path d="M53.6 180.5h1.6M54.4 182.3v1.7M56.2 183.2h1.7M56.2 180.5h1.7M57 182.3v1.7M58.9 183.2h1.6M58.9 180.5h1.6M59.7 182.3v1.7M61.6 183.2h1.6M61.6 180.5h1.6M62.4 182.3v1.7M64.2 183.2h1.7"/>
<path d="M64.2 180.5h1.7M65.1 182.3v1.7M67.6 182.9h1.7M68.4 182v1.7M100.2 182.9h1.7M101 182v1.7M103.6 183.2h1.7M103.6 180.5h1.7M104.5 182.3v1.7M106.3 183.2h1.6M106.3 180.5h1.6M107.1 182.3v1.7"/>
<path d="M108.9 183.2h1.7M108.9 180.5h1.7M109.8 182.3v1.7M111.6 183.2h1.7M111.6 180.5h1.7M112.4 182.3v1.7M114.3 183.2h1.7M114.3 180.5h1.7M115.1 182.3v1.7M116.9 183.2h1.7M116.9 180.5h1.7M117.8 182.3v1.7"/>
<path d="M183 183.2h1.6M183 180.5h1.6M183.8 182.3v1.7M185.6 183.2h1.7M185.6 180.5h1.7M186.5 182.3v1.7M188.3 183.2h1.7M188.3 180.5h1.7M189.1 182.3v1.7M191 183.2h1.6M191 180.5h1.6M191.8 182.3v1.7"/>
<path d="M193.6 183.2h1.7M193.6 180.5h1.7M194.5 182.3v1.7M196.3 183.2h1.7M196.3 180.5h1.7M197.1 182.3v1.7M199.7 182.9h1.7M200.5 182v1.7M232.3 182.9h1.7M233.1 182v1.7M235.7 183.2h1.6M235.7 180.5h1.6"/>
<path d="M236.5 182.3v1.7M238.4 183.2h1.6M238.4 180.5h1.6M239.2 182.3v1.7M241 183.2h1.7M241 180.5h1.7M241.9 182.3v1.7M243.7 183.2h1.7M243.7 180.5h1.7M244.5 182.3v1.7M246.4 183.2h1.6M246.4 180.5h1.6"/>
<path d="M247.2 182.3v1.7M249 183.2h1.7M249 180.5h1.7M249.9 182.3v1.7"/>
</g>
<g fill="none" stroke="#c0c0c0" stroke-width=".35">
<path d="M48.5 2.5v7.5M98.5 2.5v7.5M148.5 2.5v7.5M198.5 2.5v7.5M248.5 2.5v7.5M2.5 55h7.5M287 55h7.5M2.5 105h7.5M287 105h7.5M2.5 155h7.5M287 155h7.5M48.5 200v7.5"/>
<path d="M98.5 200v7.5M148.5 200v7.5M198.5 200v7.5M248.5 200v7.5"/>
</g>
<path d="M10 10h277v190h-277z" fill="none" stroke="#c0c0c0" stroke-width=".7"/>
<g fill="#808080">
<path d="M255.9 111.6l.4 .3-2.6 2.1z"/>
<path d="M202.5 111.5l.3 .3-2.5 2.2z"/>
<path d="M204.1 154l2.5-2.2-2.2 2.5z"/>
<path d="M253.4 185.7l1.8 2.7-.4 .3z"/>
<path d="M68.4 17.1l3.3-.3v.5zM44.4 16.8l3.3 .3-3.3 .2zM185.7 37.9l3.3-.2v.5zM176.1 37.7l3.3 .2-3.3 .3zM183.1 128.7l3.3-.2v.5zM176.5 128.5l3.3 .2-3.3 .3zM183.1 171.4l3.3-.2v.5zM176.5 171.2l3.3 .2-3.3 .3z"/>
<path d="M182.4 27.6l3.3 .3-3.3 .2zM195.7 27.9l3.3-.3v.5zM244.1 48l3.3 .2-3.3 .3zM248.4 48.2l3.3-.2v.5zM234.6 84l3.3 .3-3.3 .2zM247.4 84.3l3.3-.3v.5zM53.7 132.5l3.3 .2-3.3 .3zM59.7 132.7l3.3-.2v.5z"/>
<path d="M47.7 100.1l3.3-.3v.5zM118.5 99.8l3.3 .3-3.3 .2z"/>
<path d="M117.2 40.5l3.2 .2-3.2 .2zM121.8 40.7l3.3-.2v.4z"/>
<path d="M115.8 111.2l3.3 .2-3.3 .2zM121.8 111.4l3.3-.2v.4zM114.5 190.6l3.3 .3-3.3 .2zM121.8 190.9l3.3-.3v.5z"/>
<path d="M244.1 34.1l3.3 .2-3.3 .3zM253.4 34.3l3.3-.2v.5z"/>
<path d="M245.1 55.2l3.3 .3-3.3 .2zM249.8 55.5l3.2-.3v.5z"/>
<path d="M247.4 39.8l3.3-.2v.5zM234.1 39.6l3.3 .2-3.3 .3z"/>
<path d="M63.9 111.6l3.3-.3-3.2 .8zM67.9 111.2l3.2-.8 .1 .5z"/>
<path d="M99.7 33.4l3.3-.3v.5zM109.7 24.9l-.4 3.3-.5-.1z"/>
<path d="M54.4 78.2l.2 3.3h-.4zM54.2 64.8h.4l-.2 3.3zM176.8 29.6l.3 3.3h-.5zM176.6 21.6h.5l-.3 3.3zM59 115.1l.2 3.3h-.5zM58.7 110.5h.5l-.2 3.3z"/>
<path d="M43.8 24.9l.3 3.3h-.5zM43.6 93h.5l-.3 3.3zM84.8 24.9l.3 3.3h-.5zM84.6 59.3h.5l-.3 3.3zM58.4 21.6h.5l-.2 3.3zM58.7 43.1l.2 3.3h-.5zM117.6 49.9h.5l-.3 3.3zM117.8 68.1l.3 3.3h-.5zM220.6 65.7l.2 3.4h-.5zM220.3 90h.5l-.2 3.3zM195.7 90h.5l-.2 3.3zM196 96.3l.2 3.4h-.5zM225 21.6h.5l-.3 3.3zM225.2 41.3l.3 3.3h-.5zM217.5 47.7h.5l-.3 3.3zM217.7 58.4l.3 3.3h-.5zM260.3 55.1h.5l-.2 3.3zM260.6 68l.2 3.3h-.5zM235.6 66.3h.5l-.3 3.4zM235.8 73.2l.3 3.3h-.5zM256.1 64.7h.5l-.2 3.3zM256.4 69.7l.2 3.3h-.5zM43.4 113.8l.3 3.3h-.5zM43.2 182.6h.5l-.3 3.3zM84.8 113.8l.3 3.3h-.5zM84.6 148.8h.5l-.3 3.3zM97.5 111.8h.5l-.2 3.3zM97.8 117.8l.2 3.3h-.5zM65.2 134.5h.5l-.2 3.4zM65.5 140.5l.2 3.3h-.5zM126.6 179.9h.6l-.3 3.3zM126.9 185.9l.3 3.3h-.6zM171.7 110.5h.5l-.3 3.3zM171.9 125.2l.3 3.3h-.5zM175.4 175.7l.2 3.3h-.5zM175.1 182.6h.5l-.2 3.3z"/>
<path d="M200.1 64.2l3.3-.2v.5zM213.1 64l3.3 .2-3.3 .3z"/>
</g>
<g font-size="8.1">
<text x="22" y="8">6</text>
<text x="71.2" y="8">5</text>
<text x="121.2" y="8">4</text>
<text x="171.2" y="8">3</text>
<text x="221.2" y="8">2</text>
<text x="270.5" y="8">1</text>
<text x="2" y="33.6">D</text>
<text x="289" y="33.6">D</text>
<text x="1.7" y="86.1">C</text>
<text x="288.7" y="86.1">C</text>
<text x="2.7" y="136.1">B</text>
<text x="289.7" y="136.1">B</text>
<text x="2" y="188.6">A</text>
<text x="289" y="188.6">A</text>
<text x="22" y="208">6</text>
<text x="71.2" y="208">5</text>
<text x="121.2" y="208">4</text>
<text x="171.2" y="208">3</text>
<text x="221.2" y="208">2</text>
<text x="270.5" y="208">1</text>
</g>
<g font-size="4.7">
<text x="82.7" y="20.4">Step 1.</text>
<text x="137.9" y="20.4">Top Plate.</text>
<text x="209.4" y="19.6">Step 2.</text>
<text x="78" y="110.4">Step 3.</text>
<text x="213.5" y="111.9">Step 4.</text>
</g>
<text font-size="3.2" x="259.7" y="197.9">Thickness = 4mm</text>
<text font-size="2.9" x="14.9" y="207.6">SOLIDWORKS Educational Product. For Instructional Use Only.</text>
<g font-size="2.8" fill="#808080">
<text x="55.2" y="16.5">62.10</text>
<text x="176.2" y="23.9" transform="rotate(-90 176.2 23.9)">14.00</text>
<text x="187.2" y="27.3">30.00</text>
<text x="104.9" y="32.3" transform="rotate(-42 104.9 32.3)">99°</text>
<text x="224.6" y="35.8" transform="rotate(-90 224.6 35.8)">49.20</text>
<text x="254.9" y="33.7">18.00</text>
<text x="58.1" y="37.2" transform="rotate(-90 58.1 37.2)">54.40</text>
<text x="110" y="40.1">4.00</text>
<text x="187.2" y="37.3">19.10</text>
<text x="238.5" y="39.2">30.00</text>
<text x="240.2" y="47.6">3.00</text>
<text x="84.2" y="50.1" transform="rotate(-90 84.2 50.1)">113.00</text>
<text x="217.1" y="57.9" transform="rotate(-90 217.1 57.9)">22.00</text>
<text x="239.8" y="54.9">4.00</text>
<text x="43.2" y="64.6" transform="rotate(-90 43.2 64.6)">214.20</text>
<text x="117.2" y="64.3" transform="rotate(-90 117.2 64.3)">44.60</text>
<text x="187.2" y="63.6">48.90</text>
<text x="260" y="66.3" transform="rotate(-90 260 66.3)">28.90</text>
<text x="53.8" y="76.2" transform="rotate(-90 53.8 76.2)">30.40</text>
<text x="255.8" y="77.9" transform="rotate(-90 255.8 77.9)">5.00</text>
<text x="219.9" y="82.7" transform="rotate(-90 219.9 82.7)">82.70</text>
<text x="235.2" y="81.4" transform="rotate(-90 235.2 81.4)">10.50</text>
<text x="239" y="83.6">28.50</text>
<text x="195.4" y="92.4" transform="rotate(-90 195.4 92.4)">9.00</text>
<text x="80.5" y="99.5">222.20</text>
<text x="58.4" y="113.1" transform="rotate(-90 58.4 113.1)">4.00</text>
<text x="63.8" y="111.2" transform="rotate(-9 63.8 111.2)">2.00</text>
<text x="108.6" y="110.8">8.00</text>
<text x="202.8" y="110.7" transform="rotate(-45 202.8 110.7)">R2.00</text>
<text x="253" y="113.8" transform="rotate(-43 253 113.8)">R2.00</text>
<text x="171.3" y="123" transform="rotate(-90 171.3 123)">34.20</text>
<text x="97.2" y="126.4" transform="rotate(-90 97.2 126.4)">8.00</text>
<text x="187.6" y="128.1">10.00</text>
<text x="61.4" y="132.1">8.00</text>
<text x="84.2" y="139" transform="rotate(-90 84.2 139)">115.00</text>
<text x="211.5" y="146.1" transform="rotate(-45 211.5 146.1)">R3.00</text>
<text x="42.8" y="153.8" transform="rotate(-90 42.8 153.8)">216.20</text>
<text x="64.9" y="150.4" transform="rotate(-90 64.9 150.4)">8.00</text>
<text x="165.1" y="170.8">10.00</text>
<text x="126.3" y="178" transform="rotate(-90 126.3 178)">8.00</text>
<text x="253.7" y="185.3" transform="rotate(60 253.7 185.3)">R3.00</text>
<text x="104.5" y="190.3">12.00</text>
<text x="174.8" y="193.7" transform="rotate(-90 174.8 193.7)">30.50</text>
</g>
</svg>
